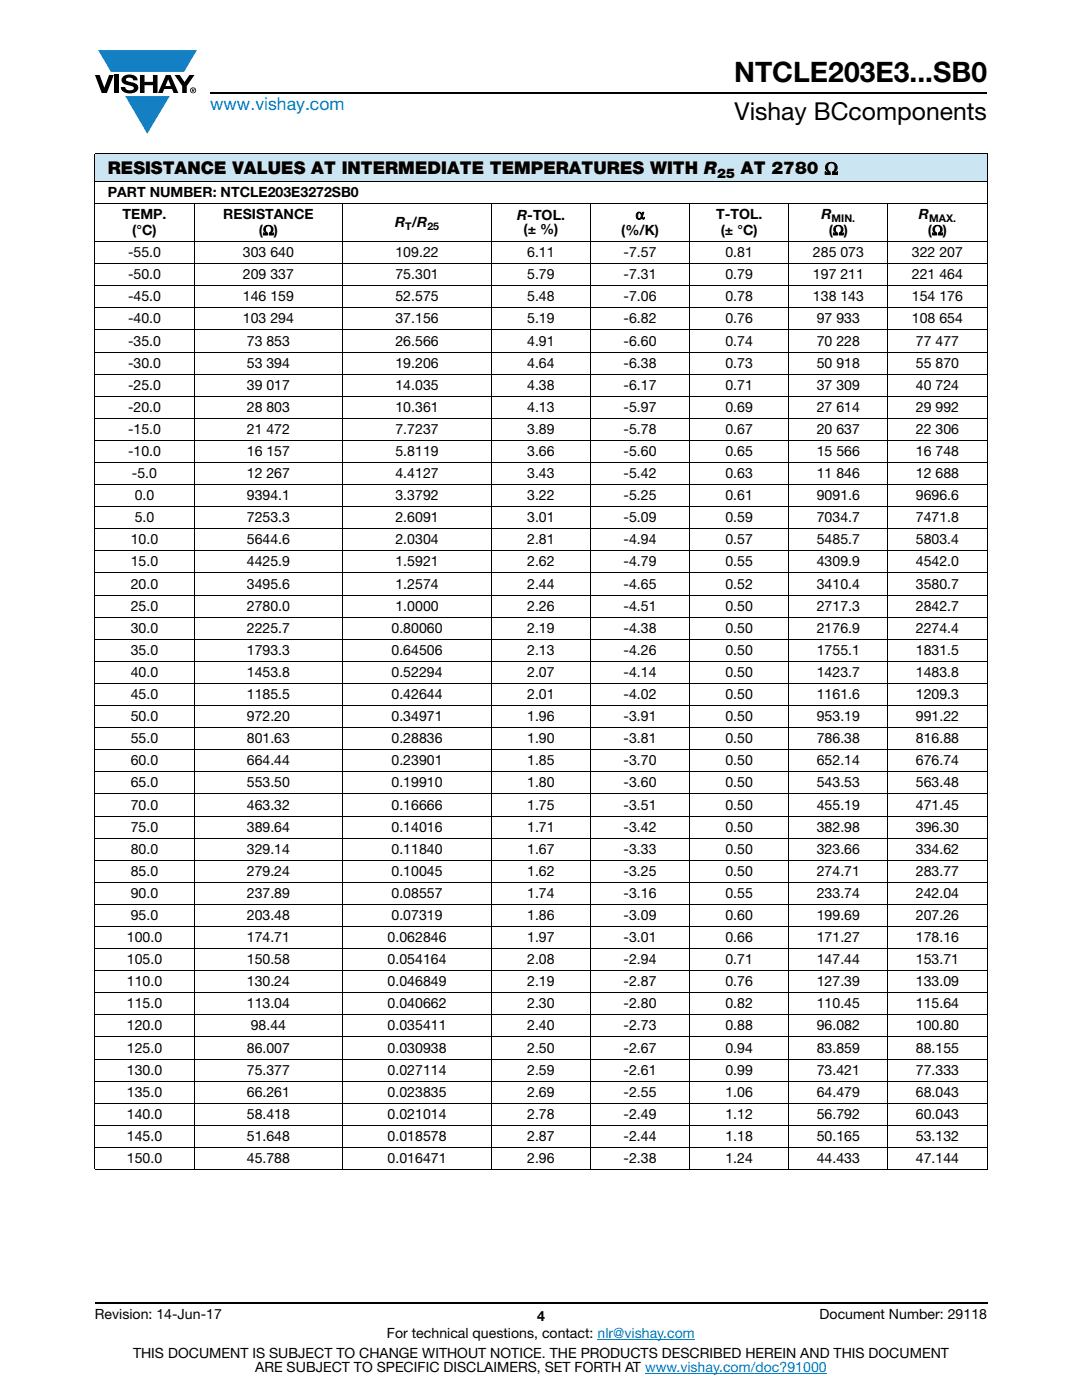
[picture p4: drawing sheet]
<svg xmlns="http://www.w3.org/2000/svg" width="216mm" height="279mm" viewBox="0 0 216 279" stroke-linecap="round" stroke-linejoin="round" font-family="sans-serif">
<g fill="#147fc3">
<path d="M19.6 10h19.7l-2.6 4.3h-1.1h-13.5z"/>
<path d="M25 19.2h8.9l-4.5 7.5z"/>
</g>
<g fill="#000">
<path d="M18.9 15h1l.9 2.5 1-2.5h.9l-1.4 3.6h-1zM22.9 15h.9v3.6h-.9zM24.6 15.3a2.1 2.1 0 0 1 2.8 .3l.1 .4h-.9a.79 .79 0 0 0-.7-.5 .79 .79 0 0 0-.8 .4l.3 .3 1 .2a1.08 1.08 0 0 1 1.2 1 1.08 1.08 0 0 1-1.1 1.2 1.73 1.73 0 0 1-2.4-1.2h.9a.96 .96 0 0 0 .8 .6 .96 .96 0 0 0 .9-.4 1.31 1.31 0 0 0-1.2-.6 1.03 1.03 0 0 1-1.1-.6 1.03 1.03 0 0 1 .2-1.1zM27.9 15h.9v1.3h1.7v-1.3h.9v3.6h-.9v-1.6h-1.7v1.6h-.9zM34.8 15h1.1l.9 1.4 1-1.4h1l-1.5 2.2v1.4h-.9v-1.4z"/>
<path d="M33.6 15.9l.5 1.3h-1.1zM33.1 15l-1.6 3.6h1l.3-.8h1.5l.3 .8h1l-1.6-3.6z"/>
<path d="M38.4 17.8h.2v.2h-.2zM38.3 17.7v.7h.1v-.3l.4 .3-.2-.3 .2-.2-.1-.2z"/>
<path d="M38.1 18a.46 .46 0 0 1 .9 0 .46 .46 0 0 1-.9 0zM37.9 18a.6 .6 0 0 0 1.2 0 .6 .6 0 0 0-1.2 0z"/>
</g>
<path d="M42 18.6h155M18.9 260h178.1" fill="none" stroke="#000" stroke-width=".36"/>
<path d="M119.2 267.3h19.5M128.7 274h36.3" fill="none" stroke="#007ec4" stroke-width=".2"/>
<path d="M18.9 30.7h178.1v5.5h-178.1z" fill="#cce5f3"/>
<g fill="#fff">
<path d="M38.7 48.2h29.7v4.4h-29.7z"/>
<path d="M68.4 48.2h29.7v4.4h-29.7z"/>
<path d="M98.1 48.2h19.7v4.4h-19.7z"/>
<path d="M117.8 48.2h19.8v4.4h-19.8z"/>
<path d="M137.6 48.2h19.8v4.4h-19.8z"/>
<path d="M157.4 48.2h19.8v4.4h-19.8z"/>
<path d="M177.2 48.2h19.8v4.4h-19.8z"/>
<path d="M38.7 52.6h29.7v4.4h-29.7z"/>
<path d="M68.4 52.6h29.7v4.4h-29.7z"/>
<path d="M98.1 52.6h19.7v4.4h-19.7z"/>
<path d="M117.8 52.6h19.8v4.4h-19.8z"/>
<path d="M137.6 52.6h19.8v4.4h-19.8z"/>
<path d="M157.4 52.6h19.8v4.4h-19.8z"/>
<path d="M177.2 52.6h19.8v4.4h-19.8z"/>
<path d="M38.7 57h29.7v4.4h-29.7z"/>
<path d="M68.4 57h29.7v4.4h-29.7z"/>
<path d="M98.1 57h19.7v4.4h-19.7z"/>
<path d="M117.8 57h19.8v4.4h-19.8z"/>
<path d="M137.6 57h19.8v4.4h-19.8z"/>
<path d="M157.4 57h19.8v4.4h-19.8z"/>
<path d="M177.2 57h19.8v4.4h-19.8z"/>
<path d="M38.7 61.4h29.7v4.4h-29.7z"/>
<path d="M68.4 61.4h29.7v4.4h-29.7z"/>
<path d="M98.1 61.4h19.7v4.4h-19.7z"/>
<path d="M117.8 61.4h19.8v4.4h-19.8z"/>
<path d="M137.6 61.4h19.8v4.4h-19.8z"/>
<path d="M157.4 61.4h19.8v4.4h-19.8z"/>
<path d="M177.2 61.4h19.8v4.4h-19.8z"/>
<path d="M38.7 65.8h29.7v4.5h-29.7z"/>
<path d="M68.4 65.8h29.7v4.5h-29.7z"/>
<path d="M98.1 65.8h19.7v4.5h-19.7z"/>
<path d="M117.8 65.8h19.8v4.5h-19.8z"/>
<path d="M137.6 65.8h19.8v4.5h-19.8z"/>
<path d="M157.4 65.8h19.8v4.5h-19.8z"/>
<path d="M177.2 65.8h19.8v4.5h-19.8z"/>
<path d="M38.7 70.3h29.7v4.4h-29.7z"/>
<path d="M68.4 70.3h29.7v4.4h-29.7z"/>
<path d="M98.1 70.3h19.7v4.4h-19.7z"/>
<path d="M117.8 70.3h19.8v4.4h-19.8z"/>
<path d="M137.6 70.3h19.8v4.4h-19.8z"/>
<path d="M157.4 70.3h19.8v4.4h-19.8z"/>
<path d="M177.2 70.3h19.8v4.4h-19.8z"/>
<path d="M38.7 74.7h29.7v4.4h-29.7z"/>
<path d="M68.4 74.7h29.7v4.4h-29.7z"/>
<path d="M98.1 74.7h19.7v4.4h-19.7z"/>
<path d="M117.8 74.7h19.8v4.4h-19.8z"/>
<path d="M137.6 74.7h19.8v4.4h-19.8z"/>
<path d="M157.4 74.7h19.8v4.4h-19.8z"/>
<path d="M177.2 74.7h19.8v4.4h-19.8z"/>
<path d="M38.7 79.1h29.7v4.4h-29.7z"/>
<path d="M68.4 79.1h29.7v4.4h-29.7z"/>
<path d="M98.1 79.1h19.7v4.4h-19.7z"/>
<path d="M117.8 79.1h19.8v4.4h-19.8z"/>
<path d="M137.6 79.1h19.8v4.4h-19.8z"/>
<path d="M157.4 79.1h19.8v4.4h-19.8z"/>
<path d="M177.2 79.1h19.8v4.4h-19.8z"/>
<path d="M38.7 83.5h29.7v4.4h-29.7z"/>
<path d="M68.4 83.5h29.7v4.4h-29.7z"/>
<path d="M98.1 83.5h19.7v4.4h-19.7z"/>
<path d="M117.8 83.5h19.8v4.4h-19.8z"/>
<path d="M137.6 83.5h19.8v4.4h-19.8z"/>
<path d="M157.4 83.5h19.8v4.4h-19.8z"/>
<path d="M177.2 83.5h19.8v4.4h-19.8z"/>
<path d="M38.7 87.9h29.7v4.4h-29.7z"/>
<path d="M68.4 87.9h29.7v4.4h-29.7z"/>
<path d="M98.1 87.9h19.7v4.4h-19.7z"/>
<path d="M117.8 87.9h19.8v4.4h-19.8z"/>
<path d="M137.6 87.9h19.8v4.4h-19.8z"/>
<path d="M157.4 87.9h19.8v4.4h-19.8z"/>
<path d="M177.2 87.9h19.8v4.4h-19.8z"/>
<path d="M38.7 92.3h29.7v4.4h-29.7z"/>
<path d="M68.4 92.3h29.7v4.4h-29.7z"/>
<path d="M98.1 92.3h19.7v4.4h-19.7z"/>
<path d="M117.8 92.3h19.8v4.4h-19.8z"/>
<path d="M137.6 92.3h19.8v4.4h-19.8z"/>
<path d="M157.4 92.3h19.8v4.4h-19.8z"/>
<path d="M177.2 92.3h19.8v4.4h-19.8z"/>
<path d="M38.7 96.7h29.7v4.4h-29.7z"/>
<path d="M68.4 96.7h29.7v4.4h-29.7z"/>
<path d="M98.1 96.7h19.7v4.4h-19.7z"/>
<path d="M117.8 96.7h19.8v4.4h-19.8z"/>
<path d="M137.6 96.7h19.8v4.4h-19.8z"/>
<path d="M157.4 96.7h19.8v4.4h-19.8z"/>
<path d="M177.2 96.7h19.8v4.4h-19.8z"/>
<path d="M38.7 101.1h29.7v4.4h-29.7z"/>
<path d="M68.4 101.1h29.7v4.4h-29.7z"/>
<path d="M98.1 101.1h19.7v4.4h-19.7z"/>
<path d="M117.8 101.1h19.8v4.4h-19.8z"/>
<path d="M137.6 101.1h19.8v4.4h-19.8z"/>
<path d="M157.4 101.1h19.8v4.4h-19.8z"/>
<path d="M177.2 101.1h19.8v4.4h-19.8z"/>
<path d="M38.7 105.5h29.7v4.4h-29.7z"/>
<path d="M68.4 105.5h29.7v4.4h-29.7z"/>
<path d="M98.1 105.5h19.7v4.4h-19.7z"/>
<path d="M117.8 105.5h19.8v4.4h-19.8z"/>
<path d="M137.6 105.5h19.8v4.4h-19.8z"/>
<path d="M157.4 105.5h19.8v4.4h-19.8z"/>
<path d="M177.2 105.5h19.8v4.4h-19.8z"/>
<path d="M38.7 109.9h29.7v4.4h-29.7z"/>
<path d="M68.4 109.9h29.7v4.4h-29.7z"/>
<path d="M98.1 109.9h19.7v4.4h-19.7z"/>
<path d="M117.8 109.9h19.8v4.4h-19.8z"/>
<path d="M137.6 109.9h19.8v4.4h-19.8z"/>
<path d="M157.4 109.9h19.8v4.4h-19.8z"/>
<path d="M177.2 109.9h19.8v4.4h-19.8z"/>
<path d="M38.7 114.3h29.7v4.4h-29.7z"/>
<path d="M68.4 114.3h29.7v4.4h-29.7z"/>
<path d="M98.1 114.3h19.7v4.4h-19.7z"/>
<path d="M117.8 114.3h19.8v4.4h-19.8z"/>
<path d="M137.6 114.3h19.8v4.4h-19.8z"/>
<path d="M157.4 114.3h19.8v4.4h-19.8z"/>
<path d="M177.2 114.3h19.8v4.4h-19.8z"/>
<path d="M38.7 118.7h29.7v4.5h-29.7z"/>
<path d="M68.4 118.7h29.7v4.5h-29.7z"/>
<path d="M98.1 118.7h19.7v4.5h-19.7z"/>
<path d="M117.8 118.7h19.8v4.5h-19.8z"/>
<path d="M137.6 118.7h19.8v4.5h-19.8z"/>
<path d="M157.4 118.7h19.8v4.5h-19.8z"/>
<path d="M177.2 118.7h19.8v4.5h-19.8z"/>
<path d="M38.7 123.2h29.7v4.4h-29.7z"/>
<path d="M68.4 123.2h29.7v4.4h-29.7z"/>
<path d="M98.1 123.2h19.7v4.4h-19.7z"/>
<path d="M117.8 123.2h19.8v4.4h-19.8z"/>
<path d="M137.6 123.2h19.8v4.4h-19.8z"/>
<path d="M157.4 123.2h19.8v4.4h-19.8z"/>
<path d="M177.2 123.2h19.8v4.4h-19.8z"/>
<path d="M38.7 127.6h29.7v4.4h-29.7z"/>
<path d="M68.4 127.6h29.7v4.4h-29.7z"/>
<path d="M98.1 127.6h19.7v4.4h-19.7z"/>
<path d="M117.8 127.6h19.8v4.4h-19.8z"/>
<path d="M137.6 127.6h19.8v4.4h-19.8z"/>
<path d="M157.4 127.6h19.8v4.4h-19.8z"/>
<path d="M177.2 127.6h19.8v4.4h-19.8z"/>
<path d="M38.7 132h29.7v4.4h-29.7z"/>
<path d="M68.4 132h29.7v4.4h-29.7z"/>
<path d="M98.1 132h19.7v4.4h-19.7z"/>
<path d="M117.8 132h19.8v4.4h-19.8z"/>
<path d="M137.6 132h19.8v4.4h-19.8z"/>
<path d="M157.4 132h19.8v4.4h-19.8z"/>
<path d="M177.2 132h19.8v4.4h-19.8z"/>
<path d="M38.7 136.4h29.7v4.4h-29.7z"/>
<path d="M68.4 136.4h29.7v4.4h-29.7z"/>
<path d="M98.1 136.4h19.7v4.4h-19.7z"/>
<path d="M117.8 136.4h19.8v4.4h-19.8z"/>
<path d="M137.6 136.4h19.8v4.4h-19.8z"/>
<path d="M157.4 136.4h19.8v4.4h-19.8z"/>
<path d="M177.2 136.4h19.8v4.4h-19.8z"/>
<path d="M38.7 140.8h29.7v4.4h-29.7z"/>
<path d="M68.4 140.8h29.7v4.4h-29.7z"/>
<path d="M98.1 140.8h19.7v4.4h-19.7z"/>
<path d="M117.8 140.8h19.8v4.4h-19.8z"/>
<path d="M137.6 140.8h19.8v4.4h-19.8z"/>
<path d="M157.4 140.8h19.8v4.4h-19.8z"/>
<path d="M177.2 140.8h19.8v4.4h-19.8z"/>
<path d="M38.7 145.2h29.7v4.4h-29.7z"/>
<path d="M68.4 145.2h29.7v4.4h-29.7z"/>
<path d="M98.1 145.2h19.7v4.4h-19.7z"/>
<path d="M117.8 145.2h19.8v4.4h-19.8z"/>
<path d="M137.6 145.2h19.8v4.4h-19.8z"/>
<path d="M157.4 145.2h19.8v4.4h-19.8z"/>
<path d="M177.2 145.2h19.8v4.4h-19.8z"/>
<path d="M38.7 149.6h29.7v4.4h-29.7z"/>
<path d="M68.4 149.6h29.7v4.4h-29.7z"/>
<path d="M98.1 149.6h19.7v4.4h-19.7z"/>
<path d="M117.8 149.6h19.8v4.4h-19.8z"/>
<path d="M137.6 149.6h19.8v4.4h-19.8z"/>
<path d="M157.4 149.6h19.8v4.4h-19.8z"/>
<path d="M177.2 149.6h19.8v4.4h-19.8z"/>
<path d="M38.7 154h29.7v4.5h-29.7z"/>
<path d="M68.4 154h29.7v4.5h-29.7z"/>
<path d="M98.1 154h19.7v4.5h-19.7z"/>
<path d="M117.8 154h19.8v4.5h-19.8z"/>
<path d="M137.6 154h19.8v4.5h-19.8z"/>
<path d="M157.4 154h19.8v4.5h-19.8z"/>
<path d="M177.2 154h19.8v4.5h-19.8z"/>
<path d="M38.7 158.5h29.7v4.4h-29.7z"/>
<path d="M68.4 158.5h29.7v4.4h-29.7z"/>
<path d="M98.1 158.5h19.7v4.4h-19.7z"/>
<path d="M117.8 158.5h19.8v4.4h-19.8z"/>
<path d="M137.6 158.5h19.8v4.4h-19.8z"/>
<path d="M157.4 158.5h19.8v4.4h-19.8z"/>
<path d="M177.2 158.5h19.8v4.4h-19.8z"/>
<path d="M38.7 162.9h29.7v4.4h-29.7z"/>
<path d="M68.4 162.9h29.7v4.4h-29.7z"/>
<path d="M98.1 162.9h19.7v4.4h-19.7z"/>
<path d="M117.8 162.9h19.8v4.4h-19.8z"/>
<path d="M137.6 162.9h19.8v4.4h-19.8z"/>
<path d="M157.4 162.9h19.8v4.4h-19.8z"/>
<path d="M177.2 162.9h19.8v4.4h-19.8z"/>
<path d="M38.7 167.3h29.7v4.4h-29.7z"/>
<path d="M68.4 167.3h29.7v4.4h-29.7z"/>
<path d="M98.1 167.3h19.7v4.4h-19.7z"/>
<path d="M117.8 167.3h19.8v4.4h-19.8z"/>
<path d="M137.6 167.3h19.8v4.4h-19.8z"/>
<path d="M157.4 167.3h19.8v4.4h-19.8z"/>
<path d="M177.2 167.3h19.8v4.4h-19.8z"/>
<path d="M38.7 171.7h29.7v4.4h-29.7z"/>
<path d="M68.4 171.7h29.7v4.4h-29.7z"/>
<path d="M98.1 171.7h19.7v4.4h-19.7z"/>
<path d="M117.8 171.7h19.8v4.4h-19.8z"/>
<path d="M137.6 171.7h19.8v4.4h-19.8z"/>
<path d="M157.4 171.7h19.8v4.4h-19.8z"/>
<path d="M177.2 171.7h19.8v4.4h-19.8z"/>
<path d="M38.7 176.1h29.7v4.4h-29.7z"/>
<path d="M68.4 176.1h29.7v4.4h-29.7z"/>
<path d="M98.1 176.1h19.7v4.4h-19.7z"/>
<path d="M117.8 176.1h19.8v4.4h-19.8z"/>
<path d="M137.6 176.1h19.8v4.4h-19.8z"/>
<path d="M157.4 176.1h19.8v4.4h-19.8z"/>
<path d="M177.2 176.1h19.8v4.4h-19.8z"/>
<path d="M38.7 180.5h29.7v4.4h-29.7z"/>
<path d="M68.4 180.5h29.7v4.4h-29.7z"/>
<path d="M98.1 180.5h19.7v4.4h-19.7z"/>
<path d="M117.8 180.5h19.8v4.4h-19.8z"/>
<path d="M137.6 180.5h19.8v4.4h-19.8z"/>
<path d="M157.4 180.5h19.8v4.4h-19.8z"/>
<path d="M177.2 180.5h19.8v4.4h-19.8z"/>
<path d="M38.7 184.9h29.7v4.4h-29.7z"/>
<path d="M68.4 184.9h29.7v4.4h-29.7z"/>
<path d="M98.1 184.9h19.7v4.4h-19.7z"/>
<path d="M117.8 184.9h19.8v4.4h-19.8z"/>
<path d="M137.6 184.9h19.8v4.4h-19.8z"/>
<path d="M157.4 184.9h19.8v4.4h-19.8z"/>
<path d="M177.2 184.9h19.8v4.4h-19.8z"/>
<path d="M38.7 189.3h29.7v4.4h-29.7z"/>
<path d="M68.4 189.3h29.7v4.4h-29.7z"/>
<path d="M98.1 189.3h19.7v4.4h-19.7z"/>
<path d="M117.8 189.3h19.8v4.4h-19.8z"/>
<path d="M137.6 189.3h19.8v4.4h-19.8z"/>
<path d="M157.4 189.3h19.8v4.4h-19.8z"/>
<path d="M177.2 189.3h19.8v4.4h-19.8z"/>
<path d="M38.7 193.7h29.7v4.4h-29.7z"/>
<path d="M68.4 193.7h29.7v4.4h-29.7z"/>
<path d="M98.1 193.7h19.7v4.4h-19.7z"/>
<path d="M117.8 193.7h19.8v4.4h-19.8z"/>
<path d="M137.6 193.7h19.8v4.4h-19.8z"/>
<path d="M157.4 193.7h19.8v4.4h-19.8z"/>
<path d="M177.2 193.7h19.8v4.4h-19.8z"/>
<path d="M38.7 198.1h29.7v4.4h-29.7z"/>
<path d="M68.4 198.1h29.7v4.4h-29.7z"/>
<path d="M98.1 198.1h19.7v4.4h-19.7z"/>
<path d="M117.8 198.1h19.8v4.4h-19.8z"/>
<path d="M137.6 198.1h19.8v4.4h-19.8z"/>
<path d="M157.4 198.1h19.8v4.4h-19.8z"/>
<path d="M177.2 198.1h19.8v4.4h-19.8z"/>
<path d="M38.7 202.5h29.7v4.4h-29.7z"/>
<path d="M68.4 202.5h29.7v4.4h-29.7z"/>
<path d="M98.1 202.5h19.7v4.4h-19.7z"/>
<path d="M117.8 202.5h19.8v4.4h-19.8z"/>
<path d="M137.6 202.5h19.8v4.4h-19.8z"/>
<path d="M157.4 202.5h19.8v4.4h-19.8z"/>
<path d="M177.2 202.5h19.8v4.4h-19.8z"/>
<path d="M38.7 206.9h29.7v4.5h-29.7z"/>
<path d="M68.4 206.9h29.7v4.5h-29.7z"/>
<path d="M98.1 206.9h19.7v4.5h-19.7z"/>
<path d="M117.8 206.9h19.8v4.5h-19.8z"/>
<path d="M137.6 206.9h19.8v4.5h-19.8z"/>
<path d="M157.4 206.9h19.8v4.5h-19.8z"/>
<path d="M177.2 206.9h19.8v4.5h-19.8z"/>
<path d="M38.7 211.4h29.7v4.4h-29.7z"/>
<path d="M68.4 211.4h29.7v4.4h-29.7z"/>
<path d="M98.1 211.4h19.7v4.4h-19.7z"/>
<path d="M117.8 211.4h19.8v4.4h-19.8z"/>
<path d="M137.6 211.4h19.8v4.4h-19.8z"/>
<path d="M157.4 211.4h19.8v4.4h-19.8z"/>
<path d="M177.2 211.4h19.8v4.4h-19.8z"/>
<path d="M38.7 215.8h29.7v4.4h-29.7z"/>
<path d="M68.4 215.8h29.7v4.4h-29.7z"/>
<path d="M98.1 215.8h19.7v4.4h-19.7z"/>
<path d="M117.8 215.8h19.8v4.4h-19.8z"/>
<path d="M137.6 215.8h19.8v4.4h-19.8z"/>
<path d="M157.4 215.8h19.8v4.4h-19.8z"/>
<path d="M177.2 215.8h19.8v4.4h-19.8z"/>
<path d="M38.7 220.2h29.7v4.4h-29.7z"/>
<path d="M68.4 220.2h29.7v4.4h-29.7z"/>
<path d="M98.1 220.2h19.7v4.4h-19.7z"/>
<path d="M117.8 220.2h19.8v4.4h-19.8z"/>
<path d="M137.6 220.2h19.8v4.4h-19.8z"/>
<path d="M157.4 220.2h19.8v4.4h-19.8z"/>
<path d="M177.2 220.2h19.8v4.4h-19.8z"/>
<path d="M38.7 224.6h29.7v4.4h-29.7z"/>
<path d="M68.4 224.6h29.7v4.4h-29.7z"/>
<path d="M98.1 224.6h19.7v4.4h-19.7z"/>
<path d="M117.8 224.6h19.8v4.4h-19.8z"/>
<path d="M137.6 224.6h19.8v4.4h-19.8z"/>
<path d="M157.4 224.6h19.8v4.4h-19.8z"/>
<path d="M177.2 224.6h19.8v4.4h-19.8z"/>
<path d="M38.7 229h29.7v4.4h-29.7z"/>
<path d="M68.4 229h29.7v4.4h-29.7z"/>
<path d="M98.1 229h19.7v4.4h-19.7z"/>
<path d="M117.8 229h19.8v4.4h-19.8z"/>
<path d="M137.6 229h19.8v4.4h-19.8z"/>
<path d="M157.4 229h19.8v4.4h-19.8z"/>
<path d="M177.2 229h19.8v4.4h-19.8z"/>
</g>
<g fill="none" stroke="#000" stroke-width=".2">
<path d="M18.9 30.7h178.1M18.9 36.2h178.1M18.9 30.8v202.5M197 30.8v202.5M18.9 40.6h178.1M18.9 48.2h178.1M18.9 52.6h178.1M18.9 57h178.1M38.7 40.5v193M68.4 40.5v193M98.1 40.5v193M117.8 40.5v193"/>
<path d="M137.6 40.5v193M157.4 40.5v193M177.2 40.5v193M18.9 61.4h178.1M18.9 65.8h178.1M18.9 70.3h178.1M18.9 74.7h178.1M18.9 79.1h178.1M18.9 83.5h178.1M18.9 87.9h178.1M18.9 92.3h178.1M18.9 96.7h178.1"/>
<path d="M18.9 101.1h178.1M18.9 105.5h178.1M18.9 109.9h178.1M18.9 114.3h178.1M18.9 118.7h178.1M18.9 123.2h178.1M18.9 127.6h178.1M18.9 132h178.1M18.9 136.4h178.1M18.9 140.8h178.1M18.9 145.2h178.1M18.9 149.6h178.1"/>
<path d="M18.9 154h178.1M18.9 158.5h178.1M18.9 162.9h178.1M18.9 167.3h178.1M18.9 171.7h178.1M18.9 176.1h178.1M18.9 180.5h178.1M18.9 184.9h178.1M18.9 189.3h178.1M18.9 193.7h178.1M18.9 198.1h178.1M18.9 202.5h178.1"/>
<path d="M18.9 206.9h178.1M18.9 211.4h178.1M18.9 215.8h178.1M18.9 220.2h178.1M18.9 224.6h178.1M18.9 229h178.1M18.9 233.4h178.1"/>
</g>
<text font-size="5.6" x="146.5" y="16.4">NTCLE203E3...SB0</text>
<text font-size="4.9" x="146.6" y="24">Vishay BCcomponents</text>
<text font-size="3.5" fill="#007ec4" x="42" y="21.9">www.vishay.com</text>
<g font-size="3.5">
<text x="21.5" y="34.8">RESISTANCE VALUES AT INTERMEDIATE TEMPERATURES WITH R</text>
<text x="147.8" y="34.8">AT 2780 Ω</text>
</g>
<g font-size="2.8">
<text x="21.5" y="39.3">PART NUMBER: NTCLE203E3272SB0</text>
<text x="24.4" y="43.7">TEMP.</text>
<text x="26.4" y="46.9">(°C)</text>
<text x="44.6" y="43.7">RESISTANCE</text>
<text x="51.6" y="46.9">(Ω)</text>
<text x="78.8" y="45.3">R /R</text>
<text x="103.2" y="43.9">R-TOL.</text>
<text x="104.5" y="46.7">(± %)</text>
<text x="124" y="46.9">(%/K)</text>
<text x="126.8" y="43.7">α</text>
<text x="142.9" y="43.7">T-TOL.</text>
<text x="143.8" y="46.9">(± °C)</text>
<text x="163.9" y="43.7">R</text>
<text x="165.4" y="46.9">(Ω)</text>
<text x="183.4" y="43.7">R</text>
<text x="185.1" y="46.9">(Ω)</text>
<text x="25.5" y="51.3">-55.0</text>
<text x="48.5" y="51.3">303 640</text>
<text x="78.9" y="51.3">109.22</text>
<text x="105.2" y="51.3">6.11</text>
<text x="124.4" y="51.3">-7.57</text>
<text x="144.8" y="51.3">0.81</text>
<text x="162.2" y="51.3">285 073</text>
<text x="182" y="51.3">322 207</text>
<text x="25.5" y="55.7">-50.0</text>
<text x="48.5" y="55.7">209 337</text>
<text x="78.9" y="55.7">75.301</text>
<text x="105.2" y="55.7">5.79</text>
<text x="124.4" y="55.7">-7.31</text>
<text x="144.8" y="55.7">0.79</text>
<text x="162.2" y="55.7">197 211</text>
<text x="182" y="55.7">221 464</text>
<text x="25.5" y="60.1">-45.0</text>
<text x="25.5" y="64.5">-40.0</text>
<text x="48.5" y="60.1">146 159</text>
<text x="48.5" y="64.5">103 294</text>
<text x="78.9" y="60.1">52.575</text>
<text x="78.9" y="64.5">37.156</text>
<text x="105.2" y="60.1">5.48</text>
<text x="105.2" y="64.5">5.19</text>
<text x="124.4" y="60.1">-7.06</text>
<text x="124.4" y="64.5">-6.82</text>
<text x="144.8" y="60.1">0.78</text>
<text x="144.8" y="64.5">0.76</text>
<text x="162.2" y="60.1">138 143</text>
<text x="163" y="64.5">97 933</text>
<text x="182" y="60.1">154 176</text>
<text x="182" y="64.5">108 654</text>
<text x="25.5" y="69">-35.0</text>
<text x="49.3" y="69">73 853</text>
<text x="78.9" y="69">26.566</text>
<text x="105.2" y="69">4.91</text>
<text x="124.4" y="69">-6.60</text>
<text x="144.8" y="69">0.74</text>
<text x="163" y="69">70 228</text>
<text x="182.8" y="69">77 477</text>
<text x="25.5" y="73.4">-30.0</text>
<text x="25.5" y="77.8">-25.0</text>
<text x="49.3" y="73.4">53 394</text>
<text x="49.3" y="77.8">39 017</text>
<text x="78.9" y="73.4">19.206</text>
<text x="78.9" y="77.8">14.035</text>
<text x="105.2" y="73.4">4.64</text>
<text x="105.2" y="77.8">4.38</text>
<text x="124.4" y="73.4">-6.38</text>
<text x="124.4" y="77.8">-6.17</text>
<text x="144.8" y="73.4">0.73</text>
<text x="144.8" y="77.8">0.71</text>
<text x="163" y="73.4">50 918</text>
<text x="163" y="77.8">37 309</text>
<text x="182.8" y="73.4">55 870</text>
<text x="182.8" y="77.8">40 724</text>
<text x="25.5" y="82.2">-20.0</text>
<text x="49.3" y="82.2">28 803</text>
<text x="78.9" y="82.2">10.361</text>
<text x="105.2" y="82.2">4.13</text>
<text x="124.4" y="82.2">-5.97</text>
<text x="144.8" y="82.2">0.69</text>
<text x="163" y="82.2">27 614</text>
<text x="182.8" y="82.2">29 992</text>
<text x="25.5" y="86.6">-15.0</text>
<text x="49.3" y="86.6">21 472</text>
<text x="78.9" y="86.6">7.7237</text>
<text x="105.2" y="86.6">3.89</text>
<text x="124.4" y="86.6">-5.78</text>
<text x="144.8" y="86.6">0.67</text>
<text x="163" y="86.6">20 637</text>
<text x="182.8" y="86.6">22 306</text>
<text x="25.5" y="91">-10.0</text>
<text x="26.3" y="95.4">-5.0</text>
<text x="49.3" y="91">16 157</text>
<text x="49.3" y="95.4">12 267</text>
<text x="78.9" y="91">5.8119</text>
<text x="78.9" y="95.4">4.4127</text>
<text x="105.2" y="91">3.66</text>
<text x="105.2" y="95.4">3.43</text>
<text x="124.4" y="91">-5.60</text>
<text x="124.4" y="95.4">-5.42</text>
<text x="144.8" y="91">0.65</text>
<text x="144.8" y="95.4">0.63</text>
<text x="163" y="91">15 566</text>
<text x="163" y="95.4">11 846</text>
<text x="182.8" y="91">16 748</text>
<text x="182.8" y="95.4">12 688</text>
<text x="26.9" y="99.8">0.0</text>
<text x="49.3" y="99.8">9394.1</text>
<text x="78.9" y="99.8">3.3792</text>
<text x="105.2" y="99.8">3.22</text>
<text x="124.4" y="99.8">-5.25</text>
<text x="144.8" y="99.8">0.61</text>
<text x="163" y="99.8">9091.6</text>
<text x="182.8" y="99.8">9696.6</text>
<text x="26.9" y="104.2">5.0</text>
<text x="49.3" y="104.2">7253.3</text>
<text x="78.9" y="104.2">2.6091</text>
<text x="105.2" y="104.2">3.01</text>
<text x="124.4" y="104.2">-5.09</text>
<text x="144.8" y="104.2">0.59</text>
<text x="163" y="104.2">7034.7</text>
<text x="182.8" y="104.2">7471.8</text>
<text x="26.1" y="108.6">10.0</text>
<text x="26.1" y="113.1">15.0</text>
<text x="49.3" y="108.6">5644.6</text>
<text x="49.3" y="113.1">4425.9</text>
<text x="78.9" y="108.6">2.0304</text>
<text x="78.9" y="113.1">1.5921</text>
<text x="105.2" y="108.6">2.81</text>
<text x="105.2" y="113.1">2.62</text>
<text x="124.4" y="108.6">-4.94</text>
<text x="124.4" y="113.1">-4.79</text>
<text x="144.8" y="108.6">0.57</text>
<text x="144.8" y="113.1">0.55</text>
<text x="163" y="108.6">5485.7</text>
<text x="163" y="113.1">4309.9</text>
<text x="182.8" y="108.6">5803.4</text>
<text x="182.8" y="113.1">4542.0</text>
<text x="26.1" y="117.5">20.0</text>
<text x="49.3" y="117.5">3495.6</text>
<text x="78.9" y="117.5">1.2574</text>
<text x="105.2" y="117.5">2.44</text>
<text x="124.4" y="117.5">-4.65</text>
<text x="144.8" y="117.5">0.52</text>
<text x="163" y="117.5">3410.4</text>
<text x="182.8" y="117.5">3580.7</text>
<text x="26.1" y="121.9">25.0</text>
<text x="49.3" y="121.9">2780.0</text>
<text x="78.9" y="121.9">1.0000</text>
<text x="105.2" y="121.9">2.26</text>
<text x="124.4" y="121.9">-4.51</text>
<text x="144.8" y="121.9">0.50</text>
<text x="163" y="121.9">2717.3</text>
<text x="182.8" y="121.9">2842.7</text>
<text x="26.1" y="126.3">30.0</text>
<text x="26.1" y="130.7">35.0</text>
<text x="49.3" y="126.3">2225.7</text>
<text x="49.3" y="130.7">1793.3</text>
<text x="78.1" y="126.3">0.80060</text>
<text x="78.1" y="130.7">0.64506</text>
<text x="105.2" y="126.3">2.19</text>
<text x="105.2" y="130.7">2.13</text>
<text x="124.4" y="126.3">-4.38</text>
<text x="124.4" y="130.7">-4.26</text>
<text x="144.8" y="126.3">0.50</text>
<text x="144.8" y="130.7">0.50</text>
<text x="163" y="126.3">2176.9</text>
<text x="163" y="130.7">1755.1</text>
<text x="182.8" y="126.3">2274.4</text>
<text x="182.8" y="130.7">1831.5</text>
<text x="26.1" y="135.1">40.0</text>
<text x="49.3" y="135.1">1453.8</text>
<text x="78.1" y="135.1">0.52294</text>
<text x="105.2" y="135.1">2.07</text>
<text x="124.4" y="135.1">-4.14</text>
<text x="144.8" y="135.1">0.50</text>
<text x="163" y="135.1">1423.7</text>
<text x="182.8" y="135.1">1483.8</text>
<text x="26.1" y="139.5">45.0</text>
<text x="26.1" y="143.9">50.0</text>
<text x="49.3" y="139.5">1185.5</text>
<text x="49.3" y="143.9">972.20</text>
<text x="78.1" y="139.5">0.42644</text>
<text x="78.1" y="143.9">0.34971</text>
<text x="105.2" y="139.5">2.01</text>
<text x="105.2" y="143.9">1.96</text>
<text x="124.4" y="139.5">-4.02</text>
<text x="124.4" y="143.9">-3.91</text>
<text x="144.8" y="139.5">0.50</text>
<text x="144.8" y="143.9">0.50</text>
<text x="163" y="139.5">1161.6</text>
<text x="163" y="143.9">953.19</text>
<text x="182.8" y="139.5">1209.3</text>
<text x="182.8" y="143.9">991.22</text>
<text x="26.1" y="148.3">55.0</text>
<text x="49.3" y="148.3">801.63</text>
<text x="78.1" y="148.3">0.28836</text>
<text x="105.2" y="148.3">1.90</text>
<text x="124.4" y="148.3">-3.81</text>
<text x="144.8" y="148.3">0.50</text>
<text x="163" y="148.3">786.38</text>
<text x="182.8" y="148.3">816.88</text>
<text x="26.1" y="152.7">60.0</text>
<text x="49.3" y="152.7">664.44</text>
<text x="78.1" y="152.7">0.23901</text>
<text x="105.2" y="152.7">1.85</text>
<text x="124.4" y="152.7">-3.70</text>
<text x="144.8" y="152.7">0.50</text>
<text x="163" y="152.7">652.14</text>
<text x="182.8" y="152.7">676.74</text>
<text x="26.1" y="157.1">65.0</text>
<text x="26.1" y="161.6">70.0</text>
<text x="49.3" y="157.1">553.50</text>
<text x="49.3" y="161.6">463.32</text>
<text x="78.1" y="157.1">0.19910</text>
<text x="78.1" y="161.6">0.16666</text>
<text x="105.2" y="157.1">1.80</text>
<text x="105.2" y="161.6">1.75</text>
<text x="124.4" y="157.1">-3.60</text>
<text x="124.4" y="161.6">-3.51</text>
<text x="144.8" y="157.1">0.50</text>
<text x="144.8" y="161.6">0.50</text>
<text x="163" y="157.1">543.53</text>
<text x="163" y="161.6">455.19</text>
<text x="182.8" y="157.1">563.48</text>
<text x="182.8" y="161.6">471.45</text>
<text x="26.1" y="166">75.0</text>
<text x="49.3" y="166">389.64</text>
<text x="78.1" y="166">0.14016</text>
<text x="105.2" y="166">1.71</text>
<text x="124.4" y="166">-3.42</text>
<text x="144.8" y="166">0.50</text>
<text x="163" y="166">382.98</text>
<text x="182.8" y="166">396.30</text>
<text x="26.1" y="170.4">80.0</text>
<text x="49.3" y="170.4">329.14</text>
<text x="78.1" y="170.4">0.11840</text>
<text x="105.2" y="170.4">1.67</text>
<text x="124.4" y="170.4">-3.33</text>
<text x="144.8" y="170.4">0.50</text>
<text x="163" y="170.4">323.66</text>
<text x="182.8" y="170.4">334.62</text>
<text x="26.1" y="174.8">85.0</text>
<text x="26.1" y="179.2">90.0</text>
<text x="49.3" y="174.8">279.24</text>
<text x="49.3" y="179.2">237.89</text>
<text x="78.1" y="174.8">0.10045</text>
<text x="78.1" y="179.2">0.08557</text>
<text x="105.2" y="174.8">1.62</text>
<text x="105.2" y="179.2">1.74</text>
<text x="124.4" y="174.8">-3.25</text>
<text x="124.4" y="179.2">-3.16</text>
<text x="144.8" y="174.8">0.50</text>
<text x="144.8" y="179.2">0.55</text>
<text x="163" y="174.8">274.71</text>
<text x="163" y="179.2">233.74</text>
<text x="182.8" y="174.8">283.77</text>
<text x="182.8" y="179.2">242.04</text>
<text x="26.1" y="183.6">95.0</text>
<text x="49.3" y="183.6">203.48</text>
<text x="78.1" y="183.6">0.07319</text>
<text x="105.2" y="183.6">1.86</text>
<text x="124.4" y="183.6">-3.09</text>
<text x="144.8" y="183.6">0.60</text>
<text x="163" y="183.6">199.69</text>
<text x="182.8" y="183.6">207.26</text>
<text x="25.3" y="188">100.0</text>
<text x="49.3" y="188">174.71</text>
<text x="77.3" y="188">0.062846</text>
<text x="105.2" y="188">1.97</text>
<text x="124.4" y="188">-3.01</text>
<text x="144.8" y="188">0.66</text>
<text x="163" y="188">171.27</text>
<text x="182.8" y="188">178.16</text>
<text x="25.3" y="192.4">105.0</text>
<text x="25.3" y="196.8">110.0</text>
<text x="49.3" y="192.4">150.58</text>
<text x="49.3" y="196.8">130.24</text>
<text x="77.3" y="192.4">0.054164</text>
<text x="77.3" y="196.8">0.046849</text>
<text x="105.2" y="192.4">2.08</text>
<text x="105.2" y="196.8">2.19</text>
<text x="124.4" y="192.4">-2.94</text>
<text x="124.4" y="196.8">-2.87</text>
<text x="144.8" y="192.4">0.71</text>
<text x="144.8" y="196.8">0.76</text>
<text x="163" y="192.4">147.44</text>
<text x="163" y="196.8">127.39</text>
<text x="182.8" y="192.4">153.71</text>
<text x="182.8" y="196.8">133.09</text>
<text x="25.3" y="201.3">115.0</text>
<text x="49.3" y="201.3">113.04</text>
<text x="77.3" y="201.3">0.040662</text>
<text x="105.2" y="201.3">2.30</text>
<text x="124.4" y="201.3">-2.80</text>
<text x="144.8" y="201.3">0.82</text>
<text x="163" y="201.3">110.45</text>
<text x="182.8" y="201.3">115.64</text>
<text x="25.3" y="205.7">120.0</text>
<text x="50" y="205.7">98.44</text>
<text x="77.3" y="205.7">0.035411</text>
<text x="105.2" y="205.7">2.40</text>
<text x="124.4" y="205.7">-2.73</text>
<text x="144.8" y="205.7">0.88</text>
<text x="163" y="205.7">96.082</text>
<text x="182.8" y="205.7">100.80</text>
<text x="25.3" y="210.1">125.0</text>
<text x="25.3" y="214.5">130.0</text>
<text x="49.3" y="210.1">86.007</text>
<text x="49.3" y="214.5">75.377</text>
<text x="77.3" y="210.1">0.030938</text>
<text x="77.3" y="214.5">0.027114</text>
<text x="105.2" y="210.1">2.50</text>
<text x="105.2" y="214.5">2.59</text>
<text x="124.4" y="210.1">-2.67</text>
<text x="124.4" y="214.5">-2.61</text>
<text x="144.8" y="210.1">0.94</text>
<text x="144.8" y="214.5">0.99</text>
<text x="163" y="210.1">83.859</text>
<text x="163" y="214.5">73.421</text>
<text x="182.8" y="210.1">88.155</text>
<text x="182.8" y="214.5">77.333</text>
<text x="25.3" y="218.9">135.0</text>
<text x="49.3" y="218.9">66.261</text>
<text x="77.3" y="218.9">0.023835</text>
<text x="105.2" y="218.9">2.69</text>
<text x="124.4" y="218.9">-2.55</text>
<text x="144.8" y="218.9">1.06</text>
<text x="163" y="218.9">64.479</text>
<text x="182.8" y="218.9">68.043</text>
<text x="25.3" y="223.3">140.0</text>
<text x="25.3" y="227.7">145.0</text>
<text x="49.3" y="223.3">58.418</text>
<text x="49.3" y="227.7">51.648</text>
<text x="77.3" y="223.3">0.021014</text>
<text x="77.3" y="227.7">0.018578</text>
<text x="105.2" y="223.3">2.78</text>
<text x="105.2" y="227.7">2.87</text>
<text x="124.4" y="223.3">-2.49</text>
<text x="124.4" y="227.7">-2.44</text>
<text x="144.8" y="223.3">1.12</text>
<text x="144.8" y="227.7">1.18</text>
<text x="163" y="223.3">56.792</text>
<text x="163" y="227.7">50.165</text>
<text x="182.8" y="223.3">60.043</text>
<text x="182.8" y="227.7">53.132</text>
<text x="25.3" y="232.1">150.0</text>
<text x="49.3" y="232.1">45.788</text>
<text x="77.3" y="232.1">0.016471</text>
<text x="105.2" y="232.1">2.96</text>
<text x="124.4" y="232.1">-2.38</text>
<text x="144.8" y="232.1">1.24</text>
<text x="163" y="232.1">44.433</text>
<text x="182.8" y="232.1">47.144</text>
<text x="18.9" y="263.3">Revision: 14-Jun-17</text>
<text x="107.2" y="263.6">4</text>
<text x="163.6" y="263.3">Document Number: 29118</text>
<text x="77.2" y="267.1">For technical questions, contact: nlr@vishay.com</text>
<text x="26.5" y="271">THIS DOCUMENT IS SUBJECT TO CHANGE WITHOUT NOTICE. THE PRODUCTS DESCRIBED HEREIN AND THIS DOCUMENT</text>
<text x="50.9" y="273.8">ARE SUBJECT TO SPECIFIC DISCLAIMERS, SET FORTH AT www.vishay.com/doc?91000</text>
</g>
<text font-size="2.6" x="143.1" y="35.5">25</text>
<g font-size="2.1">
<text x="80.9" y="45.8">T</text>
<text x="85.3" y="45.8">25</text>
<text x="165.9" y="44.2">MIN.</text>
<text x="185.4" y="44.2">MAX.</text>
</g>
</svg>
